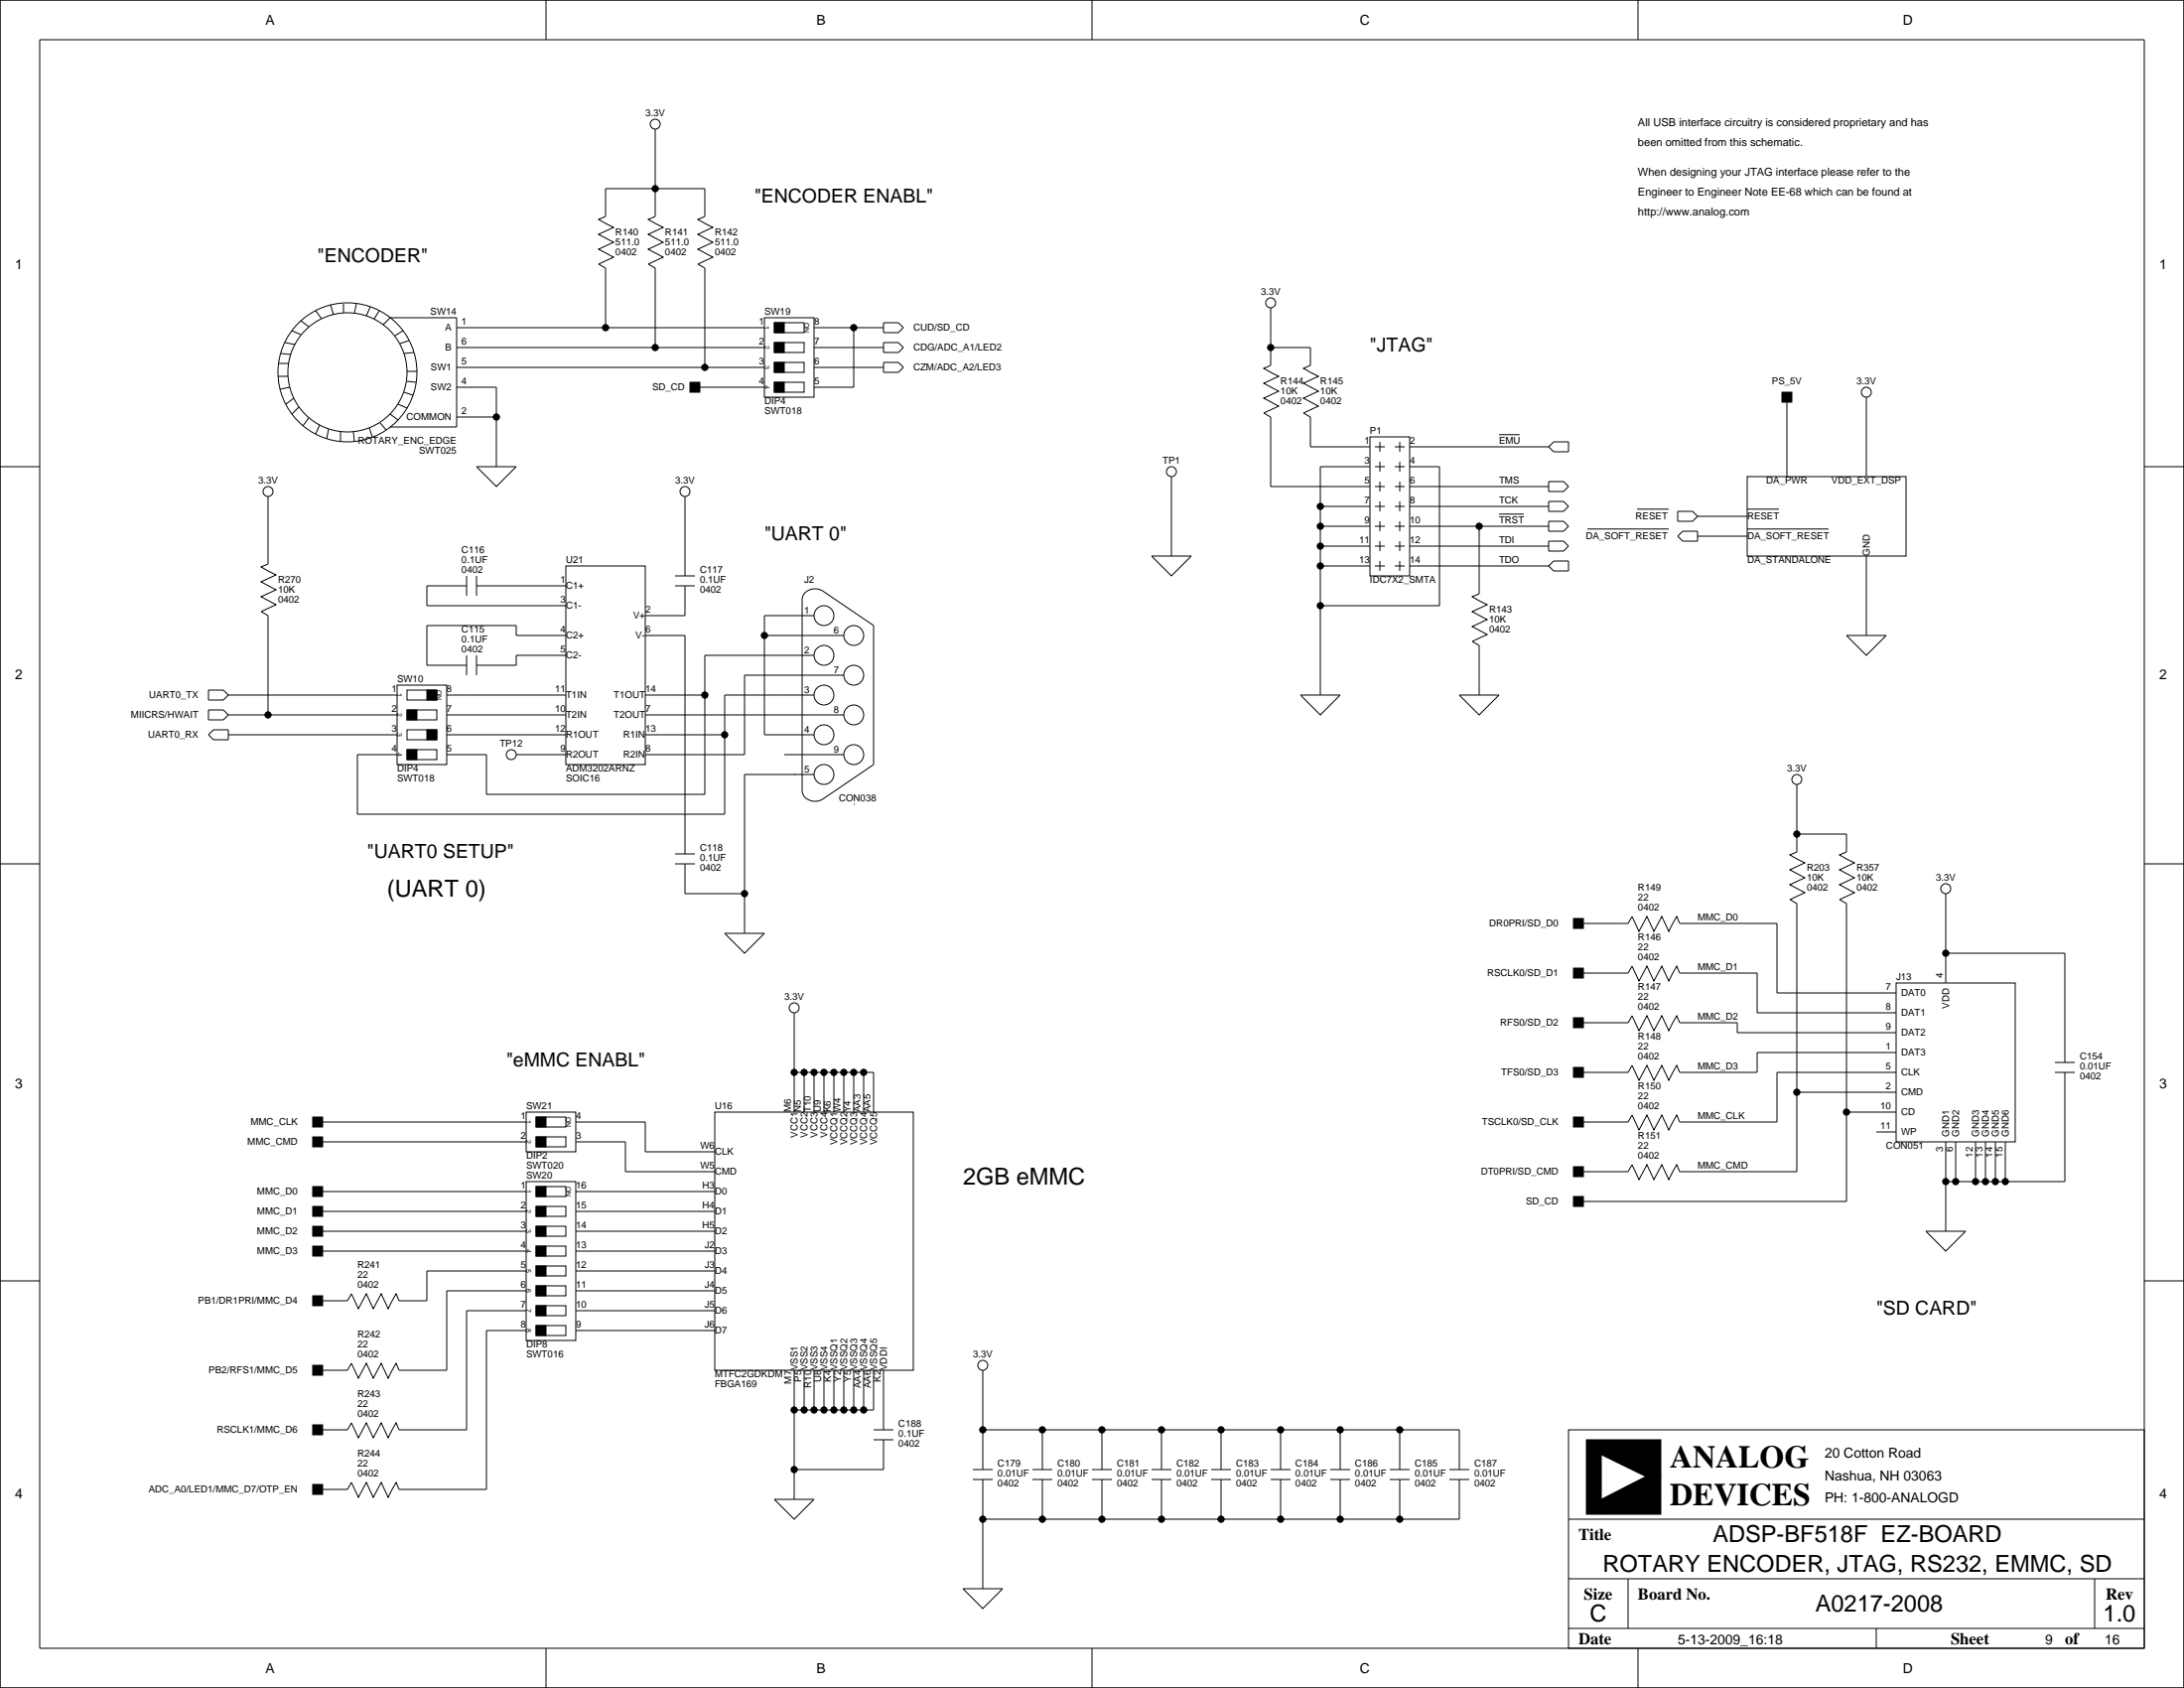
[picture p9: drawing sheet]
<svg xmlns="http://www.w3.org/2000/svg" width="559mm" height="432mm" viewBox="0 0 559 432" stroke-linecap="round" stroke-linejoin="round" font-family="sans-serif">
<g fill="none" stroke="#000" stroke-width=".25">
<path d="M0 0h558.8v431.8h-558.8zM10.2 10.2h538.4v411.4h-538.4zM139.7 0v10.2M279.4 0v10.2M419.1 0v10.2M167.6 33v22.4l-1.7 .7 3.8 2.1-3.8 1.7 3.8 2.1-3.8 1.8 3.8 2-3.8 1.8 1.7 1v20.3M80.8 79.5l1.5 2M84.6 78l.7 2.5M87.9 77.7v2.3M91.2 77.7l-.5 2.3M94.7 78.5l-1 2.3M97 79.5l-1.2 2"/>
<path d="M325.1 78.7v14.8l-1.8 .7 3.9 2.1-3.9 1.7 3.9 2.1-3.9 1.8 3.9 2-3.9 1.8 1.8 1v17.8h25.4M71.1 96.3h2.6M71.4 93h2.5M71.9 90.4l2.5 .3M72.9 87.6l2.5 .5M74.2 99.1l-2.6 .5M74.7 84.6l2.3 1M77 82l2 1.6M86.4 88.9h.1M98 83.1l1.8-1.8h17v27.9h-17M103.1 84.6l-2 1.3M104.1 97.5l2.3 .3"/>
<path d="M104.1 95h2.6M104.6 87.1l-2.2 .8M105.9 90.2l-2.5 .2M116.8 88.9h78.8M116.8 99.1h10.2v20.3M116.8 83.8h78.8M116.8 94h78.8M121.9 94h.1M154.9 83.8v-15.2l-1.7-1 3.8-1.8-3.8-2 3.8-1.8-3.8-2.1 3.8-1.7-3.8-2.1 1.7-.7v-7.1h25.4v7.1l-1.7 .7 3.8 2.1-3.8 1.7 3.8 2.1-3.8 1.8 3.8 2-3.8 1.8 1.7 1v25.4M177.8 99.1h17.8M195.6 81.3h12.7v20.3h-12.7zM198.1 97.8h7.6v2.5h-7.6z"/>
<path d="M198.1 87.6h7.6v2.6h-7.6zM198.1 82.6h7.6v2.5h-7.6zM198.1 92.7h7.6v2.5h-7.6zM208.3 88.9h17.8M208.3 83.8h17.8M208.3 94h17.8M218.4 83.8v15.3h-10.1M226.1 82.6h3.8l1.2 1.2-1.2 1.3h-3.8zM226.1 87.6h3.8l1.2 1.3-1.2 1.3h-3.8zM226.1 92.7h3.8l1.2 1.3-1.2 1.2h-3.8zM325.1 88.9h10.2v4.6l-1.8 .7 3.8 2.1-3.8 1.7 3.8 2.1-3.8 1.8 3.8 2-3.8 1.8 1.8 1v7.6h15.2M0 119.4h10.2"/>
<path d="M75.2 101.9l-2 1.5M76.5 104.1l-1.8 1.8M79 106.9l-1.5 2.1M81.8 108.7l-1 2.3M84.1 109.7l-.5 2.6M87.1 110.5v2.3M90.4 110.5l.3 2.5M94.5 109.5l.7 2.3M97.3 108.2l1.5 1.8M99.8 105.9l2.1 1.5M101.9 103.4l2.2 1M103.4 100.3l2.3 .8"/>
<path d="M116.8 106.7h10.2M121.9 119.4h10.2l-5.1 5.1zM297.2 119.4h.1M308.6 119.4h.1M350.5 111.8h10.2v35.5h-10.2zM350.5 119.4h-12.7v58.4M351.8 114.3h2.5M351.8 119.4h2.5M353.1 113v2.6M353.1 118.1v2.5M356.9 114.3h2.5M356.9 119.4h2.5"/>
<path d="M358.1 113v2.6M358.1 118.1v2.5M360.7 114.3h35.5M360.7 119.4h7.6v35.5h-30.5M383.5 111.2h5.3M396.2 114.3l1.3-1.3h3.8v2.6h-3.8zM457.2 101.6v20.3M477.5 101.6v20.3M548.6 119.4h10.2M68.6 127v17.3l-1.8 .7 3.8 2.1-3.8 1.7 3.8 2.1-3.8 1.8 3.8 2-3.8 1.8 1.8 1v25.4M175.3 127v20.3M299.7 121.9v20.3"/>
<path d="M337.8 139.7h12.7M337.8 134.6h12.7M337.8 129.5h12.7M351.8 124.5h2.5M351.8 139.7h2.5M351.8 134.6h2.5M351.8 129.5h2.5M353.1 123.2v2.5M353.1 128.3v2.5M353.1 133.3v2.6M353.1 138.4v2.6M356.9 124.5h2.5"/>
<path d="M356.9 139.7h2.5M356.9 134.6h2.5M356.9 129.5h2.5M358.1 123.2v2.5M358.1 128.3v2.5M358.1 133.3v2.6M358.1 138.4v2.6M360.7 124.5h35.5M360.7 139.7h35.5M360.7 134.6h35.5M360.7 129.5h35.5M378.5 134.6v17.3l-1.8 .8 3.8 2-3.8 1.8 3.8 2-3.8 1.8 3.8 2-3.8 1.8 1.8 1v12.7"/>
<path d="M383.5 131.5h6.4M396.2 133.3h3.8l1.3 1.3-1.3 1.3h-3.8zM396.2 128.3h3.8l1.3 1.2-1.3 1.3h-3.8zM396.2 138.4h3.8l1.3 1.3-1.3 1.3h-3.8zM396.2 123.2h3.8l1.3 1.3-1.3 1.2h-3.8zM406.1 135.3h20.9M418.8 130.2h8.2M429.3 130.8h3.8l1.2 1.3-1.2 1.2h-3.8zM429.3 137.2l1.2-1.3h3.8v2.5h-3.8zM434.3 137.2h12.7M434.3 132.1h12.7M447 121.9h40.7v20.3h-40.7z"/>
<path d="M447 135.3h20.9M447 130.2h8.2M119.4 149.9h-10.2v5h35.6M119.4 147.3v5.1M121.9 149.9h22.9M121.9 147.3v5.1M144.8 144.8h20.3v50.8h-20.3zM172.7 149.9h5.1M172.7 147.3h5.1M175.3 149.9v7.6h-10.2M205.9 151.7a3.8 3.8 0 0 1 4.9-.3l12.7 8.6v35.6l-12.7 8.6a3.4 3.4 0 0 1-5.6-1.8v-49.2l.3-.9zM208.3 157.5h-12.7v30.5h12.7"/>
<path d="M294.6 142.2h10.2l-5.1 5.1zM337.8 144.8h12.7M351.8 144.8h2.5M353.1 143.5v2.5M356.9 144.8h2.5M358.1 143.5v2.5M360.7 144.8h35.5M396.2 144.8l1.3-1.3h3.8v2.5h-3.8zM477.5 142.2v20.4M53.3 176.5h3.8l1.3 1.3-1.3 1.3h-3.8zM58.4 177.8h43.2M101.6 175.3h12.7v20.3h-12.7z"/>
<path d="M104.1 176.5h7.7v2.6h-7.7zM114.3 177.8h30.5M119.4 167.6v5.1M121.9 167.6v5.1M144.8 162.6h-12.7v-2.6h-22.9v10.2h10.2M144.8 167.6h-12.7v2.6h-10.2M165.1 162.6h10.2v55.8M165.1 177.8h15.2M195.6 162.6h20.3M208.3 177.8h-22.9v30.5h-94v-15.3h10.2M208.3 167.6h-28v35.6h-55.8v-10.2h-10.2M215.9 172.7h-25.4v20.3h-25.4"/>
<path d="M332.7 177.8h10.2l-5.1 5.1zM373.4 177.8h10.1l-5 5.1zM472.4 162.6h10.2l-5.1 5zM53.3 181.6h3.8l1.3 1.3-1.3 1.2h-3.8zM53.3 188l1.3-1.3h3.8v2.5h-3.8zM58.4 182.9h43.2M58.4 188h43.2M104.1 191.8h7.7v2.5h-7.7zM104.1 181.6h7.7v2.5h-7.7zM104.1 186.7h7.7v2.5h-7.7zM114.3 182.9h30.5M114.3 188h30.5"/>
<path d="M129.5 185.4h.1M132.1 193h12.7M141 185.4h.1M165.1 182.9h50.8M165.1 188h20.3M200.7 193h15.2M203.2 198.1h.1M208.3 198.1h-17.8v40.7M172.7 218.4h5.1M218.4 205.7h.1M459.7 213.4h12.7v4.5l-1.7 .8 3.8 2-3.8 1.8 3.8 2-3.8 1.8 3.8 2-3.8 1.8 1.7 1v76.2h-68.5M459.7 200.7v17.2l-1.7 .8 3.8 2-3.8 1.8 3.8 2-3.8 1.8 3.8 2-3.8 1.8 1.7 1v68.6h-29.9l-.8-1.8-2 3.9-1.8-3.9-2 3.9-1.8-3.9-2 3.9-1.8-3.9-1 1.8h-12.7"/>
<path d="M0 221h10.2M172.7 221h5.1M175.3 221v7.6h15.2M185.4 238.8h10.2l-5.1 5zM403.9 236.2h12.7l1-1.8 1.8 3.9 2-3.9 1.8 3.9 2-3.9 1.8 3.9 2-3.9 .8 1.8h24.9v17.8h30.4M497.8 228.6v22.9M548.6 221h10.2M203.2 259.1v25.4M403.9 248.9h12.7l1-1.8 1.8 3.9 2-3.9 1.8 3.9 2-3.9 1.8 3.9 2-3.9 .8 1.8h19.8v10.2h35.5M485.1 251.5h30.5v40.6h-30.5zM497.8 243.8h30.5v28M203.2 274.3h20.3v10.2"/>
<path d="M205.7 274.3v10.2M208.3 274.3v10.2M210.8 274.3v10.2M213.4 274.3v10.2M215.9 274.3v10.2M218.4 274.3v10.2M221 274.3v10.2M403.9 261.6h12.7l1-1.8 1.8 3.9 2-3.9 1.8 3.9 2-3.9 1.8 3.9 2-3.9 .8 1.8h14.7v2.6h40.6M459.7 279.4h25.4M485.1 274.3h-30.4v12.7h-24.9l-.8-1.8-2 3.9-1.8-3.9-2 3.9-1.8-3.9-2 3.9-1.8-3.9-1 1.8h-12.7M485.1 269.2h-35.5v5.1h-19.8l-.8-1.8-2 3.9-1.8-3.9-2 3.9-1.8-3.9-2 3.9-1.8-3.9-1 1.8h-12.7M525.8 274.3h5.1"/>
<path d="M525.8 271.8h5.1M528.3 274.3v28h-30.5M81.3 292.1h53.3M81.3 287h53.3M134.6 284.5h12.7v10.1h-12.7zM137.2 285.8h7.6v2.5h-7.6zM137.2 290.8h7.6v2.6h-7.6zM147.3 292.1h12.7v7.6h22.9M147.3 287h17.8v7.6h17.8M182.9 284.5h50.8v66h-50.8zM472.4 284.5h12.7M480.1 289.6h5"/>
<path d="M497.8 292.1v22.9M500.4 292.1v10.2M505.5 292.1v10.2M508 292.1v10.2M510.5 292.1v10.2M513.1 292.1v10.2M81.3 304.8h53.3M81.3 309.9h53.3M81.3 315h53.3M134.6 302.3h12.7v40.6h-12.7zM137.2 308.6h7.6v2.5h-7.6zM137.2 313.7h7.6v2.5h-7.6z"/>
<path d="M137.2 303.5h7.6v2.6h-7.6zM137.2 318.8h7.6v2.5h-7.6zM147.3 304.8h35.6M147.3 309.9h35.6M147.3 315h35.6M492.8 315h10.1l-5.1 5zM0 327.7h10.2M81.3 320h53.3M134.6 335.3h-15.2v30.5h-17.3l-.8-1.8-2 3.8-1.8-3.8-2 3.8-1.8-3.8-2 3.8-1.8-3.8-1 1.8h-7.6M134.6 330.2h-20.3v20.3h-12.2l-.8-1.8-2 3.9-1.8-3.9-2 3.9-1.8-3.9-2 3.9-1.8-3.9-1 1.8h-7.6M134.6 325.1h-25.4v7.6h-7.1l-.8-1.7-2 3.8-1.8-3.8-2 3.8-1.8-3.8-2 3.8-1.8-3.8-1 1.7h-7.6M137.2 328.9h7.6v2.6h-7.6z"/>
<path d="M137.2 334h7.6v2.5h-7.6zM137.2 323.8h7.6v2.6h-7.6zM137.2 339.1h7.6v2.5h-7.6zM147.3 320h35.6M147.3 325.1h35.6M147.3 330.2h35.6M147.3 335.3h35.6M548.6 327.7h10.2M134.6 340.4h-10.1v40.6h-22.4l-.8-1.8-2 3.8-1.8-3.8-2 3.8-1.8-3.8-2 3.8-1.8-3.8-1 1.8h-7.6M147.3 340.4h35.6M203.2 350.5v33M205.7 350.5v10.2"/>
<path d="M208.3 350.5v10.2M210.8 350.5v10.2M213.4 350.5v10.2M215.9 350.5v10.2M218.4 350.5v10.2M221 350.5v10.2M223.5 350.5v10.2h-20.3M226.1 350.5v15.3M251.5 350.5v25.4M223.5 365.8h5.1M223.5 368.3h5.1M226.1 368.3v7.6h-22.9"/>
<path d="M248.9 375.9h5.1M248.9 378.5h5.1M251.5 378.5v27.9M251.5 365.8h121.9v10.1M264.2 375.9h5M264.2 378.5h5M266.7 365.8v10.1M266.7 378.5v10.1M279.4 375.9h5.1M279.4 378.5h5.1M281.9 365.8v10.1M281.9 378.5v10.1"/>
<path d="M294.6 375.9h5.1M294.6 378.5h5.1M297.2 365.8v10.1M297.2 378.5v10.1M309.9 375.9h5.1M309.9 378.5h5.1M312.4 365.8v10.1M312.4 378.5v10.1M325.1 375.9h5.1M325.1 378.5h5.1M327.7 365.8v10.1M327.7 378.5v10.1"/>
<path d="M340.4 375.9h5M340.4 378.5h5M342.9 365.8v10.1M342.9 378.5v10.1M355.6 375.9h5.1M355.6 378.5h5.1M358.1 365.8v10.1M358.1 378.5v10.1M370.8 375.9h5.1M370.8 378.5h5.1M373.4 378.5v10.1h-121.9M401.3 365.8h147.3v55.8h-147.3z"/>
<path d="M198.1 383.5h10.2l-5.1 5.1zM401.3 388.6h147.3M246.4 406.4h10.1l-5 5.1zM401.3 403.9h147.3M401.3 416.6h147.3M416.6 403.9v12.7M480.1 416.6v5M535.9 403.9v12.7M139.7 421.6v10.2M279.4 421.6v10.2M419.1 421.6v10.2"/>
<circle cx="167.6" cy="31.7" r="1.27"/>
<circle cx="167.6" cy="48.3" r=".76"/>
<circle cx="325.1" cy="77.5" r="1.27"/>
<circle cx="88.9" cy="95.2" r="17.8"/>
<circle cx="88.9" cy="95.2" r="15.2"/>
<circle cx="154.9" cy="83.8" r=".76"/>
<circle cx="167.6" cy="88.9" r=".76"/>
<circle cx="180.3" cy="94" r=".76"/>
<circle cx="218.4" cy="83.8" r=".76"/>
<circle cx="325.1" cy="88.9" r=".76"/>
<circle cx="127" cy="106.7" r=".76"/>
<circle cx="477.5" cy="100.3" r="1.27"/>
<circle cx="68.6" cy="125.7" r="1.27"/>
<circle cx="175.3" cy="125.7" r="1.27"/>
<circle cx="299.7" cy="120.6" r="1.27"/>
<circle cx="337.8" cy="129.5" r=".76"/>
<circle cx="337.8" cy="134.6" r=".76"/>
<circle cx="337.8" cy="139.7" r=".76"/>
<circle cx="378.5" cy="134.6" r=".76"/>
<circle cx="210.8" cy="157.5" r="2.54"/>
<circle cx="337.8" cy="154.9" r=".76"/>
<circle cx="337.8" cy="144.8" r=".76"/>
<circle cx="180.3" cy="177.8" r=".76"/>
<circle cx="195.6" cy="162.6" r=".76"/>
<circle cx="210.8" cy="167.6" r="2.54"/>
<circle cx="210.8" cy="177.8" r="2.54"/>
<circle cx="218.4" cy="162.6" r="2.54"/>
<circle cx="218.4" cy="172.7" r="2.54"/>
<circle cx="68.6" cy="182.9" r=".76"/>
<circle cx="130.8" cy="193" r="1.27"/>
<circle cx="185.4" cy="188" r=".76"/>
<circle cx="210.8" cy="188" r="2.54"/>
<circle cx="210.8" cy="198.1" r="2.54"/>
<circle cx="218.4" cy="193" r="2.54"/>
<circle cx="218.4" cy="182.9" r="2.54"/>
<circle cx="459.7" cy="199.4" r="1.27"/>
<circle cx="459.7" cy="213.4" r=".76"/>
<circle cx="190.5" cy="228.6" r=".76"/>
<circle cx="497.8" cy="227.3" r="1.27"/>
<circle cx="203.2" cy="257.8" r="1.27"/>
<circle cx="497.8" cy="243.8" r=".76"/>
<circle cx="203.2" cy="274.3" r=".76"/>
<circle cx="205.7" cy="274.3" r=".76"/>
<circle cx="208.3" cy="274.3" r=".76"/>
<circle cx="210.8" cy="274.3" r=".76"/>
<circle cx="213.4" cy="274.3" r=".76"/>
<circle cx="215.9" cy="274.3" r=".76"/>
<circle cx="218.4" cy="274.3" r=".76"/>
<circle cx="221" cy="274.3" r=".76"/>
<circle cx="459.7" cy="279.4" r=".76"/>
<circle cx="472.4" cy="284.5" r=".76"/>
<circle cx="497.8" cy="302.3" r=".76"/>
<circle cx="500.4" cy="302.3" r=".76"/>
<circle cx="505.5" cy="302.3" r=".76"/>
<circle cx="508" cy="302.3" r=".76"/>
<circle cx="510.5" cy="302.3" r=".76"/>
<circle cx="513.1" cy="302.3" r=".76"/>
<circle cx="251.5" cy="349.2" r="1.27"/>
<circle cx="203.2" cy="375.9" r=".76"/>
<circle cx="203.2" cy="360.7" r=".76"/>
<circle cx="205.7" cy="360.7" r=".76"/>
<circle cx="208.3" cy="360.7" r=".76"/>
<circle cx="210.8" cy="360.7" r=".76"/>
<circle cx="213.4" cy="360.7" r=".76"/>
<circle cx="215.9" cy="360.7" r=".76"/>
<circle cx="218.4" cy="360.7" r=".76"/>
<circle cx="221" cy="360.7" r=".76"/>
<circle cx="251.5" cy="365.8" r=".76"/>
<circle cx="266.7" cy="365.8" r=".76"/>
<circle cx="281.9" cy="365.8" r=".76"/>
<circle cx="297.2" cy="365.8" r=".76"/>
<circle cx="312.4" cy="365.8" r=".76"/>
<circle cx="327.7" cy="365.8" r=".76"/>
<circle cx="342.9" cy="365.8" r=".76"/>
<circle cx="358.1" cy="365.8" r=".76"/>
<circle cx="251.5" cy="388.6" r=".76"/>
<circle cx="266.7" cy="388.6" r=".76"/>
<circle cx="281.9" cy="388.6" r=".76"/>
<circle cx="297.2" cy="388.6" r=".76"/>
<circle cx="312.4" cy="388.6" r=".76"/>
<circle cx="327.7" cy="388.6" r=".76"/>
<circle cx="342.9" cy="388.6" r=".76"/>
<circle cx="358.1" cy="388.6" r=".76"/>
</g>
<g fill="#000" stroke="#000" stroke-width=".25">
<path d="M198.1 82.6h2.6v2.5h-2.6z" fill-rule="evenodd"/>
<path d="M198.1 87.6h2.6v2.6h-2.6z" fill-rule="evenodd"/>
<path d="M198.1 92.7h2.6v2.5h-2.6z" fill-rule="evenodd"/>
<path d="M176.5 97.8h2.6v2.5h-2.6z" fill-rule="evenodd"/>
<path d="M198.1 97.8h2.6v2.5h-2.6z" fill-rule="evenodd"/>
<path d="M455.9 100.3h2.6v2.6h-2.6z" fill-rule="evenodd"/>
<path d="M109.2 176.5h2.6v2.6h-2.6z" fill-rule="evenodd"/>
<path d="M104.1 191.8h2.6v2.5h-2.6z" fill-rule="evenodd"/>
<path d="M104.1 181.6h2.6v2.5h-2.6z" fill-rule="evenodd"/>
<path d="M109.2 186.7h2.6v2.5h-2.6z" fill-rule="evenodd"/>
<path d="M402.6 234.9h2.5v2.6h-2.5z" fill-rule="evenodd"/>
<path d="M402.6 247.6h2.5v2.6h-2.5z" fill-rule="evenodd"/>
<path d="M402.6 260.3h2.5v2.6h-2.5z" fill-rule="evenodd"/>
<path d="M402.6 273h2.5v2.6h-2.5z" fill-rule="evenodd"/>
<path d="M80 290.8h2.5v2.6h-2.5z" fill-rule="evenodd"/>
<path d="M80 285.8h2.5v2.5h-2.5z" fill-rule="evenodd"/>
<path d="M137.2 290.8h2.5v2.6h-2.5z" fill-rule="evenodd"/>
<path d="M137.2 285.8h2.5v2.5h-2.5z" fill-rule="evenodd"/>
<path d="M402.6 285.8h2.5v2.5h-2.5z" fill-rule="evenodd"/>
<path d="M80 313.7h2.5v2.5h-2.5z" fill-rule="evenodd"/>
<path d="M80 308.6h2.5v2.5h-2.5z" fill-rule="evenodd"/>
<path d="M80 303.5h2.5v2.6h-2.5z" fill-rule="evenodd"/>
<path d="M137.2 313.7h2.5v2.5h-2.5z" fill-rule="evenodd"/>
<path d="M137.2 308.6h2.5v2.5h-2.5z" fill-rule="evenodd"/>
<path d="M137.2 303.5h2.5v2.6h-2.5z" fill-rule="evenodd"/>
<path d="M402.6 298.4h2.5v2.6h-2.5z" fill-rule="evenodd"/>
<path d="M402.6 306.1h2.5v2.5h-2.5z" fill-rule="evenodd"/>
<path d="M80 331.5h2.5v2.5h-2.5z" fill-rule="evenodd"/>
<path d="M80 318.8h2.5v2.5h-2.5z" fill-rule="evenodd"/>
<path d="M137.2 334h2.5v2.5h-2.5z" fill-rule="evenodd"/>
<path d="M137.2 328.9h2.5v2.6h-2.5z" fill-rule="evenodd"/>
<path d="M137.2 323.8h2.5v2.6h-2.5z" fill-rule="evenodd"/>
<path d="M137.2 318.8h2.5v2.5h-2.5z" fill-rule="evenodd"/>
<path d="M80 349.2h2.5v2.6h-2.5z" fill-rule="evenodd"/>
<path d="M137.2 339.1h2.5v2.5h-2.5z" fill-rule="evenodd"/>
<path d="M80 364.5h2.5v2.5h-2.5z" fill-rule="evenodd"/>
<path d="M409.7 368.3h15.2v9.4h-3.8l-11.4-5.6z" fill-rule="evenodd"/>
<path d="M405.9 368.3h3.8v19h-3.8z" fill-rule="evenodd"/>
<path d="M80 379.7h2.5v2.6h-2.5z" fill-rule="evenodd"/>
<path d="M409.7 383.5l11.4-5.8h3.8v9.6h-15.2z" fill-rule="evenodd"/>
<circle cx="167.6" cy="48.3" r=".76"/>
<circle cx="154.9" cy="83.8" r=".76"/>
<circle cx="167.6" cy="88.9" r=".76"/>
<circle cx="180.3" cy="94" r=".76"/>
<circle cx="218.4" cy="83.8" r=".76"/>
<circle cx="325.1" cy="88.9" r=".76"/>
<circle cx="127" cy="106.7" r=".76"/>
<circle cx="337.8" cy="129.5" r=".76"/>
<circle cx="337.8" cy="134.6" r=".76"/>
<circle cx="337.8" cy="139.7" r=".76"/>
<circle cx="378.5" cy="134.6" r=".76"/>
<circle cx="337.8" cy="154.9" r=".76"/>
<circle cx="337.8" cy="144.8" r=".76"/>
<circle cx="180.3" cy="177.8" r=".76"/>
<circle cx="195.6" cy="162.6" r=".76"/>
<circle cx="68.6" cy="182.9" r=".76"/>
<circle cx="185.4" cy="188" r=".76"/>
<circle cx="459.7" cy="213.4" r=".76"/>
<circle cx="190.5" cy="228.6" r=".76"/>
<circle cx="497.8" cy="243.8" r=".76"/>
<circle cx="203.2" cy="274.3" r=".76"/>
<circle cx="205.7" cy="274.3" r=".76"/>
<circle cx="208.3" cy="274.3" r=".76"/>
<circle cx="210.8" cy="274.3" r=".76"/>
<circle cx="213.4" cy="274.3" r=".76"/>
<circle cx="215.9" cy="274.3" r=".76"/>
<circle cx="218.4" cy="274.3" r=".76"/>
<circle cx="221" cy="274.3" r=".76"/>
<circle cx="459.7" cy="279.4" r=".76"/>
<circle cx="472.4" cy="284.5" r=".76"/>
<circle cx="497.8" cy="302.3" r=".76"/>
<circle cx="500.4" cy="302.3" r=".76"/>
<circle cx="505.5" cy="302.3" r=".76"/>
<circle cx="508" cy="302.3" r=".76"/>
<circle cx="510.5" cy="302.3" r=".76"/>
<circle cx="513.1" cy="302.3" r=".76"/>
<circle cx="203.2" cy="375.9" r=".76"/>
<circle cx="203.2" cy="360.7" r=".76"/>
<circle cx="205.7" cy="360.7" r=".76"/>
<circle cx="208.3" cy="360.7" r=".76"/>
<circle cx="210.8" cy="360.7" r=".76"/>
<circle cx="213.4" cy="360.7" r=".76"/>
<circle cx="215.9" cy="360.7" r=".76"/>
<circle cx="218.4" cy="360.7" r=".76"/>
<circle cx="221" cy="360.7" r=".76"/>
<circle cx="251.5" cy="365.8" r=".76"/>
<circle cx="266.7" cy="365.8" r=".76"/>
<circle cx="281.9" cy="365.8" r=".76"/>
<circle cx="297.2" cy="365.8" r=".76"/>
<circle cx="312.4" cy="365.8" r=".76"/>
<circle cx="327.7" cy="365.8" r=".76"/>
<circle cx="342.9" cy="365.8" r=".76"/>
<circle cx="358.1" cy="365.8" r=".76"/>
<circle cx="251.5" cy="388.6" r=".76"/>
<circle cx="266.7" cy="388.6" r=".76"/>
<circle cx="281.9" cy="388.6" r=".76"/>
<circle cx="297.2" cy="388.6" r=".76"/>
<circle cx="312.4" cy="388.6" r=".76"/>
<circle cx="327.7" cy="388.6" r=".76"/>
<circle cx="342.9" cy="388.6" r=".76"/>
<circle cx="358.1" cy="388.6" r=".76"/>
</g>
<g font-size="8.1">
<text x="427.2" y="375.3">ANALOG</text>
<text x="427.2" y="385">DEVICES</text>
</g>
<g font-size="6">
<text x="99.1" y="229.4">(UART 0)</text>
<text x="246.4" y="303">2GB eMMC</text>
<text x="438.2" y="394.6">ADSP-BF518F EZ-BOARD</text>
<text x="410.1" y="402.2">ROTARY ENCODER, JTAG, RS232, EMMC, SD</text>
<text x="464.5" y="412.4">A0217-2008</text>
<text x="406.8" y="414.9">C</text>
<text x="538.1" y="414.9">1.0</text>
</g>
<g font-size="4.9">
<text x="193" y="51.9">&quot;ENCODER ENABL&quot;</text>
<text x="81.3" y="67.1">&quot;ENCODER&quot;</text>
<text x="350.5" y="90">&quot;JTAG&quot;</text>
<text x="195.6" y="138.2">&quot;UART 0&quot;</text>
<text x="94" y="219.5">&quot;UART0 SETUP&quot;</text>
<text x="129.5" y="272.8">&quot;eMMC ENABL&quot;</text>
<text x="480.1" y="336.3">&quot;SD CARD&quot;</text>
</g>
<g font-size="4.2">
<text x="403.9" y="393.9">Title</text>
<text x="405.3" y="409.1">Size</text>
<text x="419.1" y="409.1">Board No.</text>
<text x="538.8" y="409.1">Rev</text>
<text x="403.9" y="420.5">Date</text>
<text x="499.1" y="420.5">Sheet</text>
<text x="528.3" y="420.5">of</text>
</g>
<g font-size="3.5">
<text x="67.9" y="6.3">A</text>
<text x="208.9" y="6.3">B</text>
<text x="348" y="6.3">C</text>
<text x="486.9" y="6.3">D</text>
<text x="3.8" y="68.8">1</text>
<text x="552.5" y="68.8">1</text>
<text x="3.8" y="173.7">2</text>
<text x="552.5" y="173.7">2</text>
<text x="3.8" y="278.3">3</text>
<text x="552.5" y="278.3">3</text>
<text x="466.9" y="372.8">20 Cotton Road</text>
<text x="3.8" y="383.3">4</text>
<text x="466.9" y="378.7">Nashua, NH 03063</text>
<text x="552.5" y="383.3">4</text>
<text x="466.9" y="384.3">PH: 1-800-ANALOGD</text>
<text x="429.3" y="420.6">5-13-2009_16:18</text>
<text x="523.2" y="420.6">9</text>
<text x="538.5" y="420.6">16</text>
<text x="67.9" y="428">A</text>
<text x="208.9" y="428">B</text>
<text x="348" y="428">C</text>
<text x="486.9" y="428">D</text>
</g>
<g font-size="2.8">
<text x="419.1" y="32.2">All USB interface circuitry is considered proprietary and has</text>
<text x="419.1" y="37.3">been omitted from this schematic.</text>
<text x="419.1" y="44.9">When designing your JTAG interface please refer to the</text>
<text x="419.1" y="50">Engineer to Engineer Note EE-68 which can be found at</text>
<text x="419.1" y="55">http://www.analog.com</text>
</g>
<g font-size="2.5">
<text x="165.1" y="29.7">3.3V</text>
<text x="157.5" y="60.2">R140</text>
<text x="157.5" y="62.7">511.0</text>
<text x="157.5" y="65.3">0402</text>
<text x="170.2" y="60.2">R141</text>
<text x="170.2" y="62.7">511.0</text>
<text x="170.2" y="65.3">0402</text>
<text x="182.9" y="60.2">R142</text>
<text x="182.9" y="62.7">511.0</text>
<text x="182.9" y="65.3">0402</text>
<text x="322.6" y="75.5">3.3V</text>
<text x="110.1" y="80.5">SW14</text>
<text x="118.1" y="83.1">1</text>
<text x="194.2" y="83.1">1</text>
<text x="195.6" y="80.5">SW19</text>
<text x="208.3" y="83.1">8</text>
<text x="113.9" y="84.7">A</text>
<text x="113.9" y="89.8">B</text>
<text x="118.1" y="88.2">6</text>
<text x="194.2" y="88.2">2</text>
<text x="208.3" y="88.2">7</text>
<text x="233.7" y="84.7">CUD/SD_CD</text>
<text x="233.7" y="89.8">CDG/ADC_A1/LED2</text>
<text x="110.2" y="94.9">SW1</text>
<text x="118.1" y="93.2">5</text>
<text x="194.2" y="93.2">3</text>
<text x="208.3" y="93.2">6</text>
<text x="233.7" y="94.9">CZM/ADC_A2/LED3</text>
<text x="110.2" y="99.9">SW2</text>
<text x="118.1" y="98.3">4</text>
<text x="166.9" y="99.9">SD_CD</text>
<text x="194.2" y="98.3">4</text>
<text x="208.3" y="98.3">5</text>
<text x="327.7" y="98.3">R144</text>
<text x="327.7" y="100.8">10K</text>
<text x="337.8" y="100.8">10K</text>
<text x="337.8" y="98.3">R145</text>
<text x="453.4" y="98.3">PS_5V</text>
<text x="475" y="98.3">3.3V</text>
<text x="104" y="107.6">COMMON</text>
<text x="118.1" y="105.9">2</text>
<text x="195.6" y="103.4">DIP4</text>
<text x="195.6" y="105.9">SWT018</text>
<text x="327.7" y="103.4">0402</text>
<text x="337.8" y="103.4">0402</text>
<text x="91.6" y="113.6">ROTARY_ENC_EDGE</text>
<text x="349.1" y="113.6">1</text>
<text x="350.5" y="111">P1</text>
<text x="360.7" y="113.6">2</text>
<text x="383.5" y="113.6">EMU</text>
<text x="107.2" y="116.1">SWT025</text>
<text x="297.5" y="118.6">TP1</text>
<text x="349.1" y="118.6">3</text>
<text x="360.7" y="118.6">4</text>
<text x="66" y="123.7">3.3V</text>
<text x="172.7" y="123.7">3.3V</text>
<text x="349.1" y="123.7">5</text>
<text x="360.7" y="123.7">6</text>
<text x="383.5" y="123.7">TMS</text>
<text x="451.9" y="123.7">DA_PWR</text>
<text x="468.6" y="123.7">VDD_EXT_DSP</text>
<text x="349.1" y="128.8">7</text>
<text x="360.7" y="128.8">8</text>
<text x="383.5" y="128.8">TCK</text>
<text x="349.1" y="133.9">9</text>
<text x="360.7" y="133.9">10</text>
<text x="383.5" y="133.9">TRST</text>
<text x="418.5" y="133">RESET</text>
<text x="447" y="133">RESET</text>
<text x="118.1" y="141.5">C116</text>
<text x="347.8" y="139">11</text>
<text x="360.7" y="139">12</text>
<text x="383.5" y="139">TDI</text>
<text x="405.7" y="138">DA_SOFT_RESET</text>
<text x="447" y="138">DA_SOFT_RESET</text>
<text x="478.4" y="142.2" transform="rotate(-90 478.4 142.2)">GND</text>
<text x="71.1" y="149.1">R270</text>
<text x="118.1" y="146.6">0402</text>
<text x="118.1" y="144">0.1UF</text>
<text x="143.4" y="149.1">1</text>
<text x="144.8" y="144">U21</text>
<text x="179.1" y="149.1">0.1UF</text>
<text x="179.1" y="146.6">C117</text>
<text x="205.7" y="149.1">J2</text>
<text x="347.8" y="144">13</text>
<text x="350.5" y="149.1">IDC7X2_SMTA</text>
<text x="360.7" y="144">14</text>
<text x="383.5" y="144">TDO</text>
<text x="447" y="144">DA_STANDALONE</text>
<text x="71.1" y="154.2">0402</text>
<text x="71.1" y="151.6">10K</text>
<text x="143.4" y="154.2">3</text>
<text x="144.8" y="150.7">C1+</text>
<text x="144.8" y="155.8">C1-</text>
<text x="179.1" y="151.7">0402</text>
<text x="118.1" y="161.8">C115</text>
<text x="143.4" y="161.8">4</text>
<text x="162" y="158.4">V+</text>
<text x="165.1" y="161.8">6</text>
<text x="165.1" y="156.7">2</text>
<text x="205.7" y="157.1">1</text>
<text x="381" y="156.7">R143</text>
<text x="381" y="159.3">10K</text>
<text x="381" y="161.8">0402</text>
<text x="118.1" y="166.9">0402</text>
<text x="118.1" y="164.4">0.1UF</text>
<text x="143.4" y="166.9">5</text>
<text x="144.8" y="163.4">C2+</text>
<text x="162.6" y="163.4">V-</text>
<text x="205.7" y="167.3">2</text>
<text x="213.4" y="162.2">6</text>
<text x="144.8" y="168.5">C2-</text>
<text x="213.4" y="172.3">7</text>
<text x="38.2" y="178.7">UART0_TX</text>
<text x="100.2" y="177.1">1</text>
<text x="101.6" y="174.5">SW10</text>
<text x="114.3" y="177.1">8</text>
<text x="142" y="177.1">11</text>
<text x="144.8" y="178.7">T1IN</text>
<text x="157" y="178.7">T1OUT</text>
<text x="165.1" y="177.1">14</text>
<text x="205.7" y="177.4">3</text>
<text x="33.5" y="183.8">MIICRS/HWAIT</text>
<text x="100.2" y="182.1">2</text>
<text x="114.3" y="182.1">7</text>
<text x="142" y="182.1">10</text>
<text x="144.8" y="183.8">T2IN</text>
<text x="157" y="183.8">T2OUT</text>
<text x="165.1" y="182.1">7</text>
<text x="213.4" y="182.5">8</text>
<text x="37.9" y="188.8">UART0_RX</text>
<text x="100.2" y="187.2">3</text>
<text x="114.3" y="187.2">6</text>
<text x="127.9" y="191">TP12</text>
<text x="142" y="187.2">12</text>
<text x="144.8" y="188.8">R1OUT</text>
<text x="159.5" y="188.8">R1IN</text>
<text x="165.1" y="187.2">13</text>
<text x="205.7" y="187.6">4</text>
<text x="100.2" y="192.3">4</text>
<text x="101.6" y="197.4">DIP4</text>
<text x="114.3" y="192.3">5</text>
<text x="143.4" y="192.3">9</text>
<text x="144.8" y="193.9">R2OUT</text>
<text x="144.8" y="197.4">ADM3202ARNZ</text>
<text x="159.5" y="193.9">R2IN</text>
<text x="165.1" y="192.3">8</text>
<text x="205.7" y="197.7">5</text>
<text x="213.4" y="192.7">9</text>
<text x="457.2" y="197.4">3.3V</text>
<text x="101.6" y="199.9">SWT018</text>
<text x="144.8" y="199.9">SOIC16</text>
<text x="214.6" y="205">CON038</text>
<text x="179.1" y="217.7">C118</text>
<text x="179.1" y="220.2">0.1UF</text>
<text x="179.1" y="222.8">0402</text>
<text x="419.1" y="227.9">R149</text>
<text x="462.3" y="222.8">R203</text>
<text x="462.3" y="225.3">10K</text>
<text x="462.3" y="227.8">0402</text>
<text x="475" y="227.9">0402</text>
<text x="475" y="225.3">10K</text>
<text x="475" y="222.8">R357</text>
<text x="495.3" y="225.3">3.3V</text>
<text x="419.1" y="232.9">0402</text>
<text x="419.1" y="230.4">22</text>
<text x="381.1" y="237.1">DR0PRI/SD_D0</text>
<text x="434.3" y="235.5">MMC_D0</text>
<text x="419.1" y="240.6">R146</text>
<text x="419.1" y="243.1">22</text>
<text x="419.1" y="245.6">0402</text>
<text x="380.5" y="249.8">RSCLK0/SD_D1</text>
<text x="434.3" y="248.2">MMC_D1</text>
<text x="485.1" y="250.8">J13</text>
<text x="497.1" y="250.2" transform="rotate(-90 497.1 250.2)">4</text>
<text x="200.7" y="255.8">3.3V</text>
<text x="419.1" y="255.8">22</text>
<text x="419.1" y="253.3">R147</text>
<text x="482.5" y="253.3">7</text>
<text x="486.4" y="254.9">DAT0</text>
<text x="498.7" y="257.9" transform="rotate(-90 498.7 257.9)">VDD</text>
<text x="383.8" y="262.5">RFS0/SD_D2</text>
<text x="419.1" y="258.3">0402</text>
<text x="434.3" y="260.9">MMC_D2</text>
<text x="482.5" y="258.3">8</text>
<text x="482.5" y="263.4">9</text>
<text x="486.4" y="260">DAT1</text>
<text x="419.1" y="266">R148</text>
<text x="419.1" y="268.5">22</text>
<text x="482.5" y="268.5">1</text>
<text x="486.4" y="265">DAT2</text>
<text x="384.1" y="275.2">TFS0/SD_D3</text>
<text x="419.1" y="271">0402</text>
<text x="434.3" y="273.6">MMC_D3</text>
<text x="482.5" y="273.6">5</text>
<text x="486.4" y="270.1">DAT3</text>
<text x="486.4" y="275.2">CLK</text>
<text x="532.1" y="271">C154</text>
<text x="532.1" y="273.6">0.01UF</text>
<text x="419.1" y="278.7">R150</text>
<text x="419.1" y="281.2">22</text>
<text x="482.5" y="278.7">2</text>
<text x="486.4" y="280.3">CMD</text>
<text x="532.1" y="276.1">0402</text>
<text x="64.1" y="287.9">MMC_CLK</text>
<text x="133.2" y="286.3">1</text>
<text x="134.6" y="283.7">SW21</text>
<text x="147.3" y="286.3">4</text>
<text x="182.9" y="283.7">U16</text>
<text x="202.4" y="284.5" transform="rotate(-90 202.4 284.5)">M6</text>
<text x="205" y="284.5" transform="rotate(-90 205 284.5)">N5</text>
<text x="207.5" y="284.5" transform="rotate(-90 207.5 284.5)">T10</text>
<text x="210.1" y="284.5" transform="rotate(-90 210.1 284.5)">U9</text>
<text x="212.6" y="284.5" transform="rotate(-90 212.6 284.5)">K6</text>
<text x="215.1" y="284.5" transform="rotate(-90 215.1 284.5)">W4</text>
<text x="217.7" y="284.5" transform="rotate(-90 217.7 284.5)">Y4</text>
<text x="220.2" y="284.5" transform="rotate(-90 220.2 284.5)">AA3</text>
<text x="222.8" y="284.5" transform="rotate(-90 222.8 284.5)">AA5</text>
<text x="379.2" y="287.9">TSCLK0/SD_CLK</text>
<text x="419.1" y="283.7">0402</text>
<text x="434.3" y="286.3">MMC_CLK</text>
<text x="481.1" y="283.7">10</text>
<text x="486.4" y="285.4">CD</text>
<text x="63.3" y="293">MMC_CMD</text>
<text x="133.2" y="291.4">2</text>
<text x="147.3" y="291.4">3</text>
<text x="179.2" y="293.9">W6</text>
<text x="204.1" y="291.1" transform="rotate(-90 204.1 291.1)">VCC1</text>
<text x="206.6" y="291.1" transform="rotate(-90 206.6 291.1)">VCC2</text>
<text x="209.2" y="291.1" transform="rotate(-90 209.2 291.1)">VCC3</text>
<text x="211.7" y="291.1" transform="rotate(-90 211.7 291.1)">VCC4</text>
<text x="214.2" y="293" transform="rotate(-90 214.2 293)">VCCQ1</text>
<text x="216.8" y="293" transform="rotate(-90 216.8 293)">VCCQ2</text>
<text x="219.3" y="293" transform="rotate(-90 219.3 293)">VCCQ3</text>
<text x="221.9" y="293" transform="rotate(-90 221.9 293)">VCCQ4</text>
<text x="224.4" y="293" transform="rotate(-90 224.4 293)">VCCQ5</text>
<text x="419.1" y="293.9">22</text>
<text x="419.1" y="291.4">R151</text>
<text x="481.1" y="288.8">11</text>
<text x="482.6" y="293.9">CON051</text>
<text x="486.4" y="290.4">WP</text>
<text x="498.7" y="290.8" transform="rotate(-90 498.7 290.8)">GND1</text>
<text x="501.3" y="290.8" transform="rotate(-90 501.3 290.8)">GND2</text>
<text x="506.3" y="290.8" transform="rotate(-90 506.3 290.8)">GND3</text>
<text x="508.9" y="290.8" transform="rotate(-90 508.9 290.8)">GND4</text>
<text x="511.4" y="290.8" transform="rotate(-90 511.4 290.8)">GND5</text>
<text x="514" y="290.8" transform="rotate(-90 514 290.8)">GND6</text>
<text x="134.6" y="296.4">DIP2</text>
<text x="134.6" y="299">SWT020</text>
<text x="179.2" y="299">W5</text>
<text x="182.9" y="295.5">CLK</text>
<text x="419.1" y="296.4">0402</text>
<text x="434.3" y="299">MMC_CMD</text>
<text x="497.1" y="294.7" transform="rotate(-90 497.1 294.7)">3</text>
<text x="499.6" y="294.7" transform="rotate(-90 499.6 294.7)">6</text>
<text x="504.7" y="296.1" transform="rotate(-90 504.7 296.1)">12</text>
<text x="507.3" y="296.1" transform="rotate(-90 507.3 296.1)">13</text>
<text x="509.8" y="296.1" transform="rotate(-90 509.8 296.1)">14</text>
<text x="512.3" y="296.1" transform="rotate(-90 512.3 296.1)">15</text>
<text x="65.8" y="305.7">MMC_D0</text>
<text x="133.2" y="304.1">1</text>
<text x="134.6" y="301.5">SW20</text>
<text x="147.3" y="304.1">16</text>
<text x="179.7" y="304.1">H3</text>
<text x="182.9" y="300.6">CMD</text>
<text x="182.9" y="305.7">D0</text>
<text x="378.9" y="300.6">DT0PRI/SD_CMD</text>
<text x="65.8" y="310.8">MMC_D1</text>
<text x="133.2" y="309.1">2</text>
<text x="147.3" y="309.1">15</text>
<text x="179.7" y="309.1">H4</text>
<text x="182.9" y="310.8">D1</text>
<text x="390.4" y="308.2">SD_CD</text>
<text x="65.8" y="315.8">MMC_D2</text>
<text x="133.2" y="314.2">3</text>
<text x="147.3" y="314.2">14</text>
<text x="179.7" y="314.2">H5</text>
<text x="182.9" y="315.8">D2</text>
<text x="65.8" y="320.9">MMC_D3</text>
<text x="133.2" y="319.3">4</text>
<text x="147.3" y="319.3">13</text>
<text x="180.3" y="319.3">J2</text>
<text x="182.9" y="320.9">D3</text>
<text x="91.4" y="324.4">R241</text>
<text x="91.4" y="326.9">22</text>
<text x="91.4" y="329.5">0402</text>
<text x="133.2" y="329.5">6</text>
<text x="133.2" y="324.4">5</text>
<text x="147.3" y="324.4">12</text>
<text x="147.3" y="329.5">11</text>
<text x="180.3" y="324.4">J3</text>
<text x="180.3" y="329.5">J4</text>
<text x="182.9" y="326">D4</text>
<text x="50.7" y="333.6">PB1/DR1PRI/MMC_D4</text>
<text x="133.2" y="334.5">7</text>
<text x="147.3" y="334.5">10</text>
<text x="180.3" y="334.5">J5</text>
<text x="182.9" y="331.1">D5</text>
<text x="133.2" y="339.6">8</text>
<text x="147.3" y="339.6">9</text>
<text x="180.3" y="339.6">J6</text>
<text x="182.9" y="336.2">D6</text>
<text x="182.9" y="341.2">D7</text>
<text x="91.4" y="347.2">0402</text>
<text x="91.4" y="344.7">22</text>
<text x="91.4" y="342.2">R242</text>
<text x="134.6" y="344.7">DIP8</text>
<text x="134.6" y="347.2">SWT016</text>
<text x="248.9" y="347.2">3.3V</text>
<text x="53.4" y="351.4">PB2/RFS1/MMC_D5</text>
<text x="182.9" y="352.3">MTFC2GDKDM</text>
<text x="202.5" y="354" transform="rotate(-90 202.5 354)">M7</text>
<text x="204.1" y="350.5" transform="rotate(-90 204.1 350.5)">VSS1</text>
<text x="205" y="353.5" transform="rotate(-90 205 353.5)">P5</text>
<text x="206.6" y="350.5" transform="rotate(-90 206.6 350.5)">VSS2</text>
<text x="209.2" y="350.5" transform="rotate(-90 209.2 350.5)">VSS3</text>
<text x="210.1" y="353.7" transform="rotate(-90 210.1 353.7)">U8</text>
<text x="211.7" y="350.5" transform="rotate(-90 211.7 350.5)">VSS4</text>
<text x="212.6" y="353.5" transform="rotate(-90 212.6 353.5)">K4</text>
<text x="214.2" y="350.5" transform="rotate(-90 214.2 350.5)">VSSQ1</text>
<text x="215.2" y="353.5" transform="rotate(-90 215.2 353.5)">Y2</text>
<text x="216.8" y="350.5" transform="rotate(-90 216.8 350.5)">VSSQ2</text>
<text x="217.7" y="353.5" transform="rotate(-90 217.7 353.5)">Y5</text>
<text x="219.3" y="350.5" transform="rotate(-90 219.3 350.5)">VSSQ3</text>
<text x="221.9" y="350.5" transform="rotate(-90 221.9 350.5)">VSSQ4</text>
<text x="224.4" y="350.5" transform="rotate(-90 224.4 350.5)">VSSQ5</text>
<text x="225.3" y="353.5" transform="rotate(-90 225.3 353.5)">K2</text>
<text x="226.9" y="350.5" transform="rotate(-90 226.9 350.5)">VDDI</text>
<text x="91.4" y="357.4">R243</text>
<text x="91.4" y="359.9">22</text>
<text x="182.9" y="354.8">FBGA169</text>
<text x="207.5" y="355" transform="rotate(-90 207.5 355)">R10</text>
<text x="220.2" y="355.2" transform="rotate(-90 220.2 355.2)">AA4</text>
<text x="222.8" y="355.2" transform="rotate(-90 222.8 355.2)">AA6</text>
<text x="91.4" y="362.5">0402</text>
<text x="229.9" y="365">C188</text>
<text x="55.5" y="366.6">RSCLK1/MMC_D6</text>
<text x="229.9" y="367.5">0.1UF</text>
<text x="229.9" y="370.1">0402</text>
<text x="91.4" y="377.7">0402</text>
<text x="91.4" y="375.2">22</text>
<text x="91.4" y="372.6">R244</text>
<text x="255.3" y="377.7">0.01UF</text>
<text x="255.3" y="375.2">C179</text>
<text x="270.5" y="375.2">C180</text>
<text x="270.5" y="377.7">0.01UF</text>
<text x="285.8" y="375.2">C181</text>
<text x="285.8" y="377.7">0.01UF</text>
<text x="301" y="377.7">0.01UF</text>
<text x="301" y="375.2">C182</text>
<text x="316.2" y="375.2">C183</text>
<text x="316.2" y="377.7">0.01UF</text>
<text x="331.5" y="377.7">0.01UF</text>
<text x="331.5" y="375.2">C184</text>
<text x="346.7" y="377.7">0.01UF</text>
<text x="346.7" y="375.2">C186</text>
<text x="361.9" y="375.2">C185</text>
<text x="361.9" y="377.7">0.01UF</text>
<text x="377.2" y="377.7">0.01UF</text>
<text x="377.2" y="375.2">C187</text>
<text x="38.1" y="381.9">ADC_A0/LED1/MMC_D7/OTP_EN</text>
<text x="255.3" y="380.3">0402</text>
<text x="270.5" y="380.3">0402</text>
<text x="285.8" y="380.3">0402</text>
<text x="301" y="380.3">0402</text>
<text x="316.2" y="380.3">0402</text>
<text x="331.5" y="380.3">0402</text>
<text x="346.7" y="380.3">0402</text>
<text x="361.9" y="380.3">0402</text>
<text x="377.2" y="380.3">0402</text>
</g>
<g font-size="1.8">
<text x="195.6" y="83.3" transform="rotate(90 195.6 83.3)">1</text>
<text x="205.7" y="82.5" transform="rotate(90 205.7 82.5)">ON</text>
<text x="195.6" y="88.4" transform="rotate(90 195.6 88.4)">2</text>
<text x="195.6" y="93.5" transform="rotate(90 195.6 93.5)">3</text>
<text x="195.6" y="98.6" transform="rotate(90 195.6 98.6)">4</text>
<text x="101.6" y="177.3" transform="rotate(90 101.6 177.3)">1</text>
<text x="111.8" y="176.5" transform="rotate(90 111.8 176.5)">ON</text>
<text x="101.6" y="182.4" transform="rotate(90 101.6 182.4)">2</text>
<text x="101.6" y="187.5" transform="rotate(90 101.6 187.5)">3</text>
<text x="101.6" y="192.5" transform="rotate(90 101.6 192.5)">4</text>
<text x="134.6" y="286.5" transform="rotate(90 134.6 286.5)">1</text>
<text x="144.8" y="285.7" transform="rotate(90 144.8 285.7)">ON</text>
<text x="134.6" y="291.6" transform="rotate(90 134.6 291.6)">2</text>
<text x="134.6" y="304.3" transform="rotate(90 134.6 304.3)">1</text>
<text x="144.8" y="303.5" transform="rotate(90 144.8 303.5)">ON</text>
<text x="134.6" y="309.4" transform="rotate(90 134.6 309.4)">2</text>
<text x="134.6" y="314.5" transform="rotate(90 134.6 314.5)">3</text>
<text x="134.6" y="319.5" transform="rotate(90 134.6 319.5)">4</text>
<text x="134.6" y="324.6" transform="rotate(90 134.6 324.6)">5</text>
<text x="134.6" y="329.7" transform="rotate(90 134.6 329.7)">6</text>
<text x="134.6" y="334.8" transform="rotate(90 134.6 334.8)">7</text>
<text x="134.6" y="339.9" transform="rotate(90 134.6 339.9)">8</text>
</g>
</svg>
